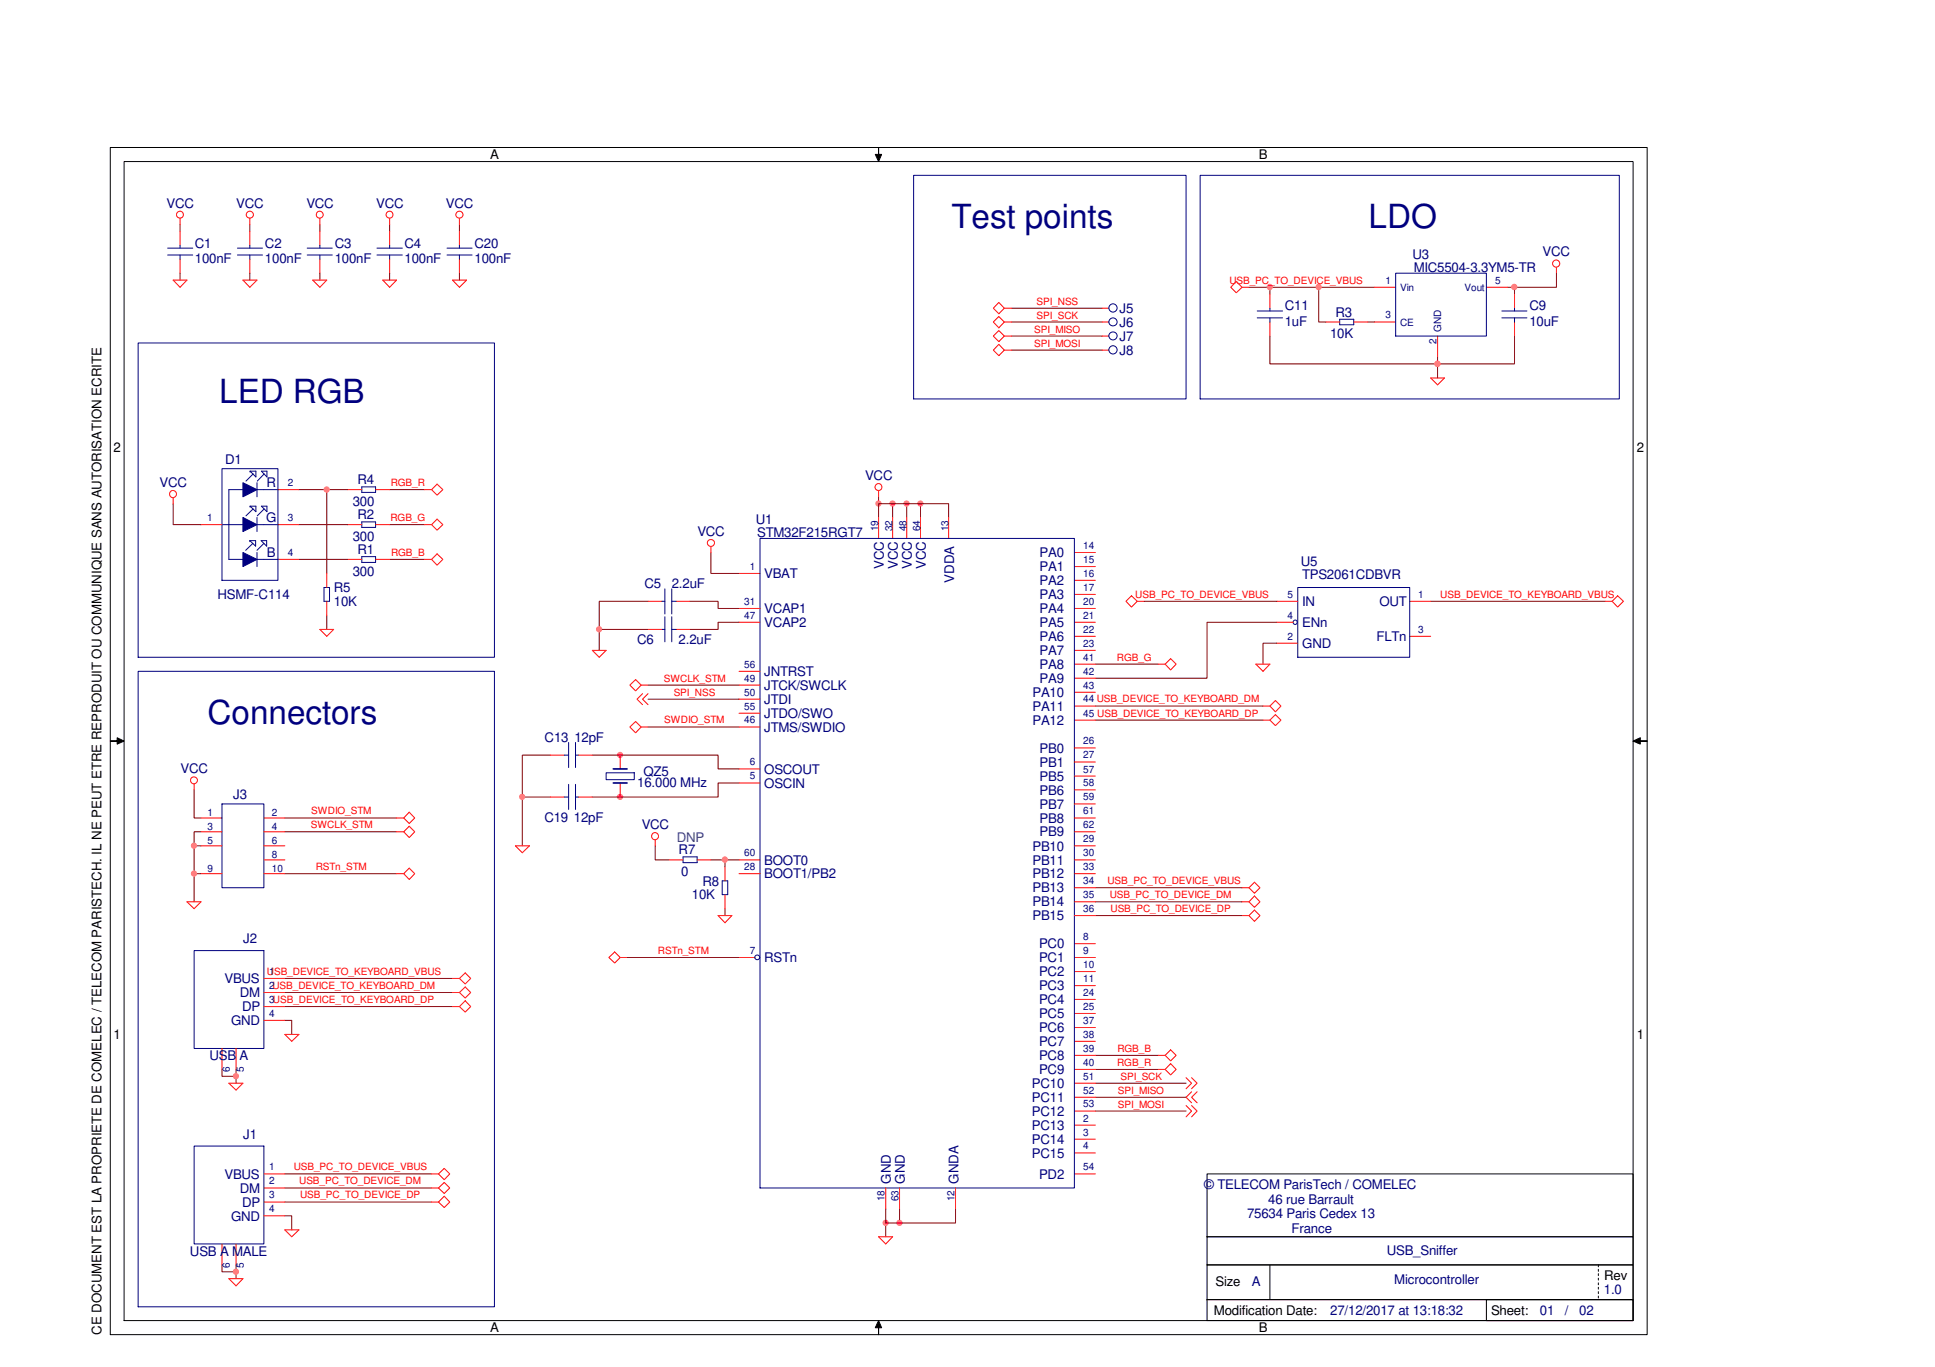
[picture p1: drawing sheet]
<svg xmlns="http://www.w3.org/2000/svg" width="297mm" height="210mm" viewBox="0 0 297 210" stroke-linecap="round" stroke-linejoin="round" font-family="sans-serif">
<path d="M134.9 76.3v1M43.7 125.6h17.2M43.7 186.7h1.1v2.1" fill="none" stroke="#7f0000" stroke-width=".15"/>
<circle cx="134.8" cy="77.3" r=".4" fill="#f0f"/>
<circle cx="134.8" cy="77.3" r=".4" fill="none" stroke="#f0f" stroke-width=".15"/>
<path d="M141.3 77.3v2.2" fill="none" stroke="#7f0000" stroke-width=".15"/>
<circle cx="141.3" cy="77.3" r=".4" fill="#f0f"/>
<circle cx="141.3" cy="77.3" r=".4" fill="none" stroke="#f0f" stroke-width=".15"/>
<path d="M139.2 77.3v2.2" fill="none" stroke="#7f0000" stroke-width=".15"/>
<circle cx="139.2" cy="77.3" r=".41" fill="#f0f"/>
<circle cx="139.2" cy="77.3" r=".41" fill="none" stroke="#f0f" stroke-width=".15"/>
<path d="M137 77.3v2.2" fill="none" stroke="#7f0000" stroke-width=".15"/>
<circle cx="137" cy="77.3" r=".41" fill="#f0f"/>
<circle cx="137" cy="77.3" r=".41" fill="none" stroke="#f0f" stroke-width=".15"/>
<path d="M134.9 79.5v-2.2h10.7v2.2M136 187.8v2.1" fill="none" stroke="#7f0000" stroke-width=".15"/>
<circle cx="135.9" cy="187.8" r=".41" fill="#f0f"/>
<circle cx="135.9" cy="187.8" r=".41" fill="none" stroke="#f0f" stroke-width=".15"/>
<path d="M138.1 185.6v2.2" fill="none" stroke="#7f0000" stroke-width=".15"/>
<circle cx="138.1" cy="187.8" r=".4" fill="#f0f"/>
<circle cx="138.1" cy="187.8" r=".4" fill="none" stroke="#f0f" stroke-width=".15"/>
<g fill="none" stroke="#7f0000" stroke-width=".15">
<path d="M27.6 34.5v1M38.4 34.5v1M49.1 34.5v1M59.8 34.5v1M27.6 42v1M38.4 42v1M49.1 42v1M59.8 42v1M191.7 44.1h19.3M210 49.4h1M238.9 42v2.1h-7.5M109.1 84.8v3.3h4.3"/>
<path d="M99.5 111.6h13.9M99.5 105.2h13.9M29.8 121.3v4.3h1.1M29.8 134.2h1.1M30.9 127.7h-1.1v10.8M43.7 127.7h17.2M43.7 156.7h1.1v2.1M43.7 182.4h22.5M43.7 184.6h22.5M43.7 180.3h22.5M136 185.6v2.2h10.7v-2.2"/>
</g>
<circle cx="29.8" cy="134.1" r=".41" fill="#f0f"/>
<circle cx="29.8" cy="134.1" r=".41" fill="none" stroke="#f0f" stroke-width=".15"/>
<path d="M29.8 129.9h1.1" fill="none" stroke="#7f0000" stroke-width=".15"/>
<circle cx="29.8" cy="129.9" r=".41" fill="#f0f"/>
<circle cx="29.8" cy="129.9" r=".41" fill="none" stroke="#f0f" stroke-width=".15"/>
<path d="M202.4 44.1v5.3h1.1" fill="none" stroke="#7f0000" stroke-width=".15"/>
<circle cx="202.4" cy="44.1" r=".41" fill="#f0f"/>
<circle cx="202.4" cy="44.1" r=".41" fill="none" stroke="#f0f" stroke-width=".15"/>
<path d="M194.9 51.6v4.3h25.8M220.7 54.8v3.2" fill="none" stroke="#7f0000" stroke-width=".15"/>
<circle cx="220.7" cy="55.9" r=".41" fill="#f0f"/>
<circle cx="220.7" cy="55.9" r=".41" fill="none" stroke="#f0f" stroke-width=".15"/>
<path d="M232.5 51.6v4.3h-11.8" fill="none" stroke="#7f0000" stroke-width=".15"/>
<circle cx="220.7" cy="55.9" r=".41" fill="#f0f"/>
<circle cx="220.7" cy="55.9" r=".41" fill="none" stroke="#f0f" stroke-width=".15"/>
<path d="M232.5 44.1v1.1" fill="none" stroke="#7f0000" stroke-width=".15"/>
<circle cx="232.5" cy="44.1" r=".42" fill="#f0f"/>
<circle cx="232.5" cy="44.1" r=".42" fill="none" stroke="#f0f" stroke-width=".15"/>
<path d="M194.9 44.1v1.1" fill="none" stroke="#7f0000" stroke-width=".15"/>
<circle cx="194.9" cy="44.1" r=".41" fill="#f0f"/>
<circle cx="194.9" cy="44.1" r=".41" fill="none" stroke="#f0f" stroke-width=".15"/>
<path d="M70.5 34.5v1M70.5 42v1M34.1 194.2v1.1h2.1M36.2 194.2v2.1" fill="none" stroke="#7f0000" stroke-width=".15"/>
<circle cx="36.2" cy="195.3" r=".41" fill="#f0f"/>
<circle cx="36.2" cy="195.3" r=".41" fill="none" stroke="#f0f" stroke-width=".15"/>
<path d="M34.1 164.2v1.1h2.1M36.2 164.2v2.1" fill="none" stroke="#7f0000" stroke-width=".15"/>
<circle cx="36.2" cy="165.2" r=".41" fill="#f0f"/>
<circle cx="36.2" cy="165.2" r=".41" fill="none" stroke="#f0f" stroke-width=".15"/>
<path d="M92 96.6h7.5M99.5 92.3h-7.5v7.6M105.9 92.3h4.3v1.1h3.2M113.4 95.5h-3.2v1.1h-4.3M168.1 108.4h25.8M168.1 110.6h25.8M168.1 138.5h22.6M43.7 152.4h25.8M43.7 154.6h25.8M43.7 150.2h25.8M168.1 140.6h22.6" fill="none" stroke="#7f0000" stroke-width=".15"/>
<circle cx="92" cy="96.6" r=".4" fill="#f0f"/>
<circle cx="92" cy="96.6" r=".4" fill="none" stroke="#f0f" stroke-width=".15"/>
<path d="M45.9 75.2h7.5M50.2 75.2v12.9M45.9 80.6h7.5M45.9 85.9h7.5" fill="none" stroke="#7f0000" stroke-width=".15"/>
<circle cx="50.1" cy="75.2" r=".4" fill="#f0f"/>
<circle cx="50.1" cy="75.2" r=".4" fill="none" stroke="#f0f" stroke-width=".15"/>
<path d="M26.6 77.3v3.3h4.3M59.8 75.2h5.4M50.2 94.5v2.1M59.8 80.6h5.4M59.8 85.9h5.4M219.6 92.3h26.8M95.2 116h.1" fill="none" stroke="#7f0000" stroke-width=".15"/>
<circle cx="95.2" cy="115.9" r=".4" fill="#f0f"/>
<circle cx="95.2" cy="115.9" r=".4" fill="none" stroke="#f0f" stroke-width=".15"/>
<path d="M84.5 116h-4.3v13.9M80.2 122.4h4.3" fill="none" stroke="#7f0000" stroke-width=".15"/>
<circle cx="80.2" cy="122.4" r=".4" fill="#f0f"/>
<circle cx="80.2" cy="122.4" r=".4" fill="none" stroke="#f0f" stroke-width=".15"/>
<path d="M95.2 122.4h.1" fill="none" stroke="#7f0000" stroke-width=".15"/>
<circle cx="95.2" cy="122.4" r=".4" fill="#f0f"/>
<circle cx="95.2" cy="122.4" r=".4" fill="none" stroke="#f0f" stroke-width=".15"/>
<g fill="none" stroke="#7f0000" stroke-width=".15">
<path d="M155.3 47.3h13.9M155.3 49.4h13.9M155.3 53.8h13.9M155.3 51.6h13.9M175.6 92.3h20.4M196 98.8h-2.1v3.2M196 95.5h-10.7v8.6h-17.2M90.9 116h19.3v2.1h3.2M99.5 107.4h13.9M168.1 102h9.7M43.7 134.2h17.2M109.1 132h4.3"/>
<path d="M111.3 132v1.1M113.4 120.2h-3.2v2.2h-19.3M96.3 147h17.1M168.1 170.6h14M168.1 168.5h14M168.1 166.3h14M168.1 162.1h9.7M168.1 164.2h9.7"/>
</g>
<circle cx="111.3" cy="132" r=".41" fill="#f0f"/>
<circle cx="111.3" cy="132" r=".41" fill="none" stroke="#f0f" stroke-width=".15"/>
<path d="M100.6 129.9v2.1h2.1M111.3 139.5v1.1M168.1 136.3h22.6" fill="none" stroke="#7f0000" stroke-width=".15"/>
<g fill="#000">
<path d="M134.9 22.6v1.1h.4l-.4 1.1-.5-1.1h.5z" fill-rule="evenodd"/>
<path d="M16.9 113.8h1.1v-.5l1 .5-1 .5v-.5z" fill-rule="evenodd"/>
<path d="M250.7 113.8l1.1-.5v.5h1.1h-1.1v.5z" fill-rule="evenodd"/>
<path d="M134.9 202.8l.4 1.1h-.4v1v-1h-.5z" fill-rule="evenodd"/>
</g>
<g fill="none" stroke="#000" stroke-width=".15">
<path d="M16.9 22.6h236v182.3h-236zM19 24.8h231.7v178h-231.7zM134.9 22.6v1.1h.4l-.4 1.1-.5-1.1h.5zM16.9 113.8h1.1v-.5l1 .5-1 .5v-.5zM250.7 113.8l1.1-.5v.5h1.1h-1.1v.5zM185.3 199.6h65.4v3.2h-65.4zM185.3 180.3h65.4v9.6h-65.4zM185.3 189.9h65.4v4.3h-65.4zM185.3 194.2h65.4v5.4h-65.4zM194.9 194.2v5.4M228.2 199.6h22.5v3.2h-22.5zM245.4 194.2v.3"/>
<path d="M245.4 194.9v.3M245.4 195.6v.3M245.4 196.3v.3M245.4 197v.3M245.4 197.7v.3M245.4 198.3v.3M245.4 199v.3M134.9 202.8l.4 1.1h-.4v1v-1h-.5z"/>
</g>
<g fill="none" stroke="#00007f" stroke-width=".15">
<path d="M25.7 38.1h3.9M25.7 39.2h3.9M27.6 37.7v.4M27.6 39.2v.6M36.4 38.1h3.9M36.4 39.2h3.9M38.4 37.7v.4M38.4 39.2v.6M47.2 38.1h3.8M47.2 39.2h3.8M49.1 37.7v.4M49.1 39.2v.6"/>
<path d="M57.9 38.1h3.9M57.9 39.2h3.9M59.8 37.7v.4M59.8 39.2v.6M193 47.8h3.9M193 48.8h3.9M194.9 47.3v.5M194.9 48.8v.6M205.7 49h2.1v.9h-2.1zM214.2 42h14v9.6h-14zM230.5 47.8h3.9M230.5 48.8h3.9"/>
<path d="M232.5 47.3v.5M232.5 48.8v.6M38.4 77.7h.1M38.4 77.7h.9v.9zM38.9 78.1l-1.1 1.1M40.1 77.7h.9v.9zM40.6 78.1l-1.1 1.1M35.1 85.9h2.2M35.1 80.6h2.2M38.4 83h.1M38.4 83h.8v.9zM38.8 83.4l-1.1 1.1"/>
<path d="M39.5 85.9h3.2M39.5 80.6h3.2M40.1 83h.8v.9zM40.5 83.4l-1 1.1M101.6 96.6h.5M101.6 92.3h.5M102.1 90.4v3.9M102.1 94.7v3.9M103.1 90.4v3.9M103.1 94.7v3.9M103.1 96.6h.7M103.1 92.3h.7"/>
<path d="M116.7 82.7h48.2v99.7h-48.2zM34.1 123.4h6.4v12.9h-6.4zM29.8 146h10.7v15h-10.7zM29.8 176h10.7v15h-10.7z"/>
<circle cx="116.3" cy="147" r=".37"/>
</g>
<g fill="none" stroke="#f00" stroke-width=".15">
<path d="M27.6 33.5v1M27.6 35.5v2.2M27.6 39.8v2.2M38.4 33.5v1M38.4 35.5v2.2M38.4 39.8v2.2M49.1 33.5v1M49.1 35.5v2.2M49.1 39.8v2.2M59.8 33.5v1M59.8 35.5v2.2M59.8 39.8v2.2"/>
<path d="M70.5 33.5v1M26.6 43h2.1l-1.1 1.1zM37.3 43h2.2l-1.1 1.1zM48 43h2.2l-1.1 1.1zM58.8 43h2.1l-1.1 1.1zM69.5 43h2.1l-1.1 1.1zM189.8 43.2l.9 .9-.9 .9-.9-.9zM190.7 44.1h1M194.9 45.2v2.1M194.9 49.4v2.2M203.5 49.4h2.2M207.8 49.4h2.2"/>
<path d="M211 44.1h3.2M211 49.4h3.2M219.6 58h2.1l-1 1.1zM220.7 51.6v3.2M228.2 44.1h3.2M232.5 45.2v2.1M232.5 49.4v2.2M238.9 41.1v.9M134.9 75.4v.9M134.9 79.5v3.2M137 79.5v3.2M139.2 79.5v3.2"/>
<path d="M141.3 79.5v3.2M145.6 79.5v3.2M42.7 80.6h3.2M42.7 85.9h3.2M90.9 99.9h2.1l-1 1zM99.5 96.6h2.1M99.5 92.3h2.1M103.8 96.6h2.1M103.8 92.3h2.1M109.1 83.9v.9M113.4 93.4h3.3M113.4 95.5h3.3"/>
<path d="M113.4 88.1h3.3M164.9 84.8h3.2M164.9 87h3.2M164.9 89.1h3.2M164.9 91.3h3.2M164.9 93.4h3.2M164.9 95.5h3.2M164.9 97.7h3.2M164.9 99.9h3.2M96.7 111.6l.9-.8 .8 .8-.8 .9zM96.7 105.2l.9-.8 .8 .8-.8 .9zM98.4 105.2h1.1"/>
<path d="M98.4 111.6h1.1M113.4 103.1h3.3M113.4 105.2h3.3M113.4 107.4h3.3M113.4 109.5h3.3M113.4 111.6h3.3M113.4 118.1h3.3M164.9 102h3.2M164.9 104.1h3.2M164.9 106.3h3.2M164.9 108.4h3.2M164.9 110.6h3.2"/>
<path d="M164.9 114.9h3.2M164.9 117h3.2M164.9 119.2h3.2M193.9 108.4h1M193.9 110.6h1M194.9 108.4l.9-.8 .8 .8-.8 .9zM194.9 110.6l.9-.9 .8 .9-.8 .8zM28.7 138.5h2.2l-1.1 1zM29.8 120.4v.9M30.9 125.6h3.2M30.9 127.7h3.2M30.9 134.2h3.2"/>
<path d="M30.9 129.9h3.2M40.5 125.6h3.2M40.5 127.7h3.2M40.5 132h3.2M40.5 134.2h3.2M40.5 129.9h3.2M60.9 125.6h1.1M60.9 127.7h1.1M62.8 124.7l.9 .9-.9 .8-.8-.8zM62.8 126.9l.9 .8-.9 .9-.8-.9zM113.4 132h3.3M113.4 134.2h3.3"/>
<path d="M113.4 120.2h3.3M164.9 125.6h3.2M164.9 127.7h3.2M164.9 132h3.2M164.9 134.2h3.2M164.9 121.3h3.2M164.9 123.4h3.2M164.9 129.9h3.2M164.9 136.3h3.2M164.9 138.5h3.2M190.7 138.5h1M192.6 137.6l.8 .9-.8 .8-.9-.8z"/>
<path d="M40.5 150.2h3.2M40.5 152.4h3.2M40.5 154.6h3.2M40.5 156.7h3.2M43.7 158.8h2.2l-1.1 1.1zM69.5 150.2h1M69.5 152.4h1M69.5 154.6h1M70.5 152.4l.9-.8 .9 .8-.9 .8zM70.5 154.6l.9-.9 .9 .9-.9 .8zM70.5 150.2l.9-.8 .9 .8-.9 .9zM113.4 147h2.5"/>
<path d="M164.9 144.9h3.2M164.9 147h3.2M164.9 149.2h3.2M164.9 151.3h3.2M164.9 153.5h3.2M164.9 155.6h3.2M164.9 157.8h3.2M164.9 159.9h3.2M164.9 140.6h3.2M190.7 140.6h1M191.7 140.6l.9-.9 .8 .9-.8 .9zM34.1 161v3.2"/>
<path d="M35.1 166.3h2.2l-1.1 1.1zM36.2 161v3.2M164.9 162.1h3.2M164.9 164.2h3.2M164.9 166.3h3.2M164.9 168.5h3.2M164.9 170.6h3.2M164.9 172.8h3.2M164.9 174.9h3.2M164.9 177h3.2M34.1 191v3.2M35.1 196.3h2.2l-1.1 1.1z"/>
<path d="M36.2 191v3.2M40.5 180.3h3.2M40.5 182.4h3.2M40.5 184.6h3.2M40.5 186.7h3.2M43.7 188.8h2.2l-1.1 1.1zM66.2 180.3h1.1M66.2 182.4h1.1M66.2 184.6h1.1M67.3 182.4l.9-.8 .8 .8-.8 .9zM67.3 184.6l.9-.9 .8 .9-.8 .8zM67.3 180.3l.9-.9 .8 .9-.8 .8z"/>
<path d="M134.9 189.9h2.1l-1 1.1zM136 182.4v3.2M138.1 182.4v3.2M146.7 182.4v3.2M164.9 180.3h3.2"/>
<circle cx="27.6" cy="33" r=".53"/>
<circle cx="38.4" cy="33" r=".54"/>
<circle cx="49.1" cy="33" r=".54"/>
<circle cx="59.8" cy="33" r=".53"/>
<circle cx="70.5" cy="33" r=".54"/>
<circle cx="238.9" cy="40.5" r=".55"/>
<circle cx="134.9" cy="74.8" r=".53"/>
<circle cx="109.1" cy="83.4" r=".54"/>
<circle cx="29.8" cy="119.8" r=".54"/>
</g>
<path d="M37.3 79.5l2.2 1.1-2.2 1z" fill="#00007f"/>
<path d="M37.3 79.5l2.2 1.1-2.2 1zM39.5 79.5v2.1" fill="none" stroke="#00007f" stroke-width=".15"/>
<path d="M37.3 84.8l2.2 1.1-2.2 1.1z" fill="#00007f"/>
<path d="M35.1 75.2h2.2M38.4 72.3h.1M38.4 72.3h.9v.9zM38.9 72.8l-1.1 1.1M39.5 75.2h3.2M40.1 72.3h.9v.9zM40.6 72.8l-1.1 1.1M37.3 84.8l2.2 1.1-2.2 1.1zM39.5 84.8v2.2" fill="none" stroke="#00007f" stroke-width=".15"/>
<path d="M42.7 75.2h3.2" fill="none" stroke="#f00" stroke-width=".15"/>
<path d="M37.3 74.1l2.2 1.1-2.2 1.1z" fill="#00007f"/>
<g fill="none" stroke="#00007f" stroke-width=".15">
<path d="M68.6 38.1h3.9M68.6 39.2h3.9M70.5 37.7v.4M70.5 39.2v.6M140.2 26.9h41.9v34.4h-41.9zM184.2 26.9h64.4v34.4h-64.4zM21.2 52.7h54.7v48.2h-54.7zM34.1 72h8.6v17.1h-8.6zM35.1 75.2v10.7M37.3 74.1l2.2 1.1-2.2 1.1zM39.5 74.1v2.2M55.5 74.8h2.2v.8h-2.2z"/>
<path d="M34.1 80.6h1M49.7 90.2h.9v2.1h-.9zM55.5 85.5h2.2v.9h-2.2zM55.5 80.1h2.2v.9h-2.2zM199.2 90.2h17.2v10.7h-17.2zM21.2 103.1h54.7v97.6h-54.7zM86.6 116h.7M87.3 114v3.9M88.3 114v3.9M88.3 116h.5M93 118.7h4.4v1h-4.4zM86.6 122.4h.7"/>
<path d="M87.3 120.4v3.9M88.3 120.4v3.9M88.3 122.4h.5M104.9 131.6h2.1v.9h-2.1zM110.9 135.3h.8v2.1h-.8z"/>
<circle cx="170.9" cy="53.7" r=".63"/>
<circle cx="170.9" cy="47.3" r=".63"/>
<circle cx="170.9" cy="49.4" r=".63"/>
<circle cx="170.9" cy="51.6" r=".62"/>
<circle cx="198.8" cy="95.5" r=".33"/>
</g>
<g fill="none" stroke="#f00" stroke-width=".15">
<path d="M70.5 35.5v2.2M70.5 39.8v2.2M152.5 49.4l.8-.8 .9 .8-.9 .9zM152.5 51.6l.8-.8 .9 .8-.9 .9zM153.3 46.4l.9 .9-.9 .9-.8-.9zM153.3 52.9l.9 .9-.9 .8-.8-.8zM154.2 49.4h1.1M154.2 47.3h1.1M154.2 51.6h1.1M154.2 53.8h1.1M169.2 49.4h1M169.2 47.3h1"/>
<path d="M169.2 51.6h1M169.2 53.8h1M26.6 76.5v.8M53.4 75.2h2.1M57.7 75.2h2.1M65.2 75.2h1M67.1 74.3l.9 .9-.9 .8-.9-.8zM67.1 79.7l.9 .9-.9 .8-.9-.8zM30.9 80.6h3.2M49.1 96.6h2.1l-1 1.1zM50.2 88.1v2.1M50.2 92.3v2.2"/>
<path d="M53.4 80.6h2.1M53.4 85.9h2.1M57.7 80.6h2.1M57.7 85.9h2.1M65.2 80.6h1M65.2 85.9h1M67.1 85l.9 .9-.9 .9-.9-.9zM173.7 91.5l.9 .8-.9 .9-.9-.9zM174.6 92.3h1M196 92.3h3.2M196 98.8h3.2M196 95.5h2.5"/>
<path d="M216.4 92.3h3.2M216.4 97.7h3.2M246.4 92.3h1.1M247.5 92.3l.8-.8 .9 .8-.9 .9zM84.5 116h2.1M88.8 116h2.1M95.2 116v2.1M98.6 106.5l-.8 .9 .8 .8M99.5 106.5l-.9 .9 .9 .8M177.8 102h1.1M178.9 102l.8-.9 .8 .9-.8 .9zM192.8 102h2.1l-1 1.1z"/>
<path d="M60.9 134.2h1.1M62 134.2l.8-.9 .9 .9-.9 .8zM79.1 129.9h2.2l-1.1 1zM84.5 122.4h2.1M88.8 122.4h2.1M95.2 120.2v2.2M100.6 129v.9M102.7 132h2.2M107 132h2.1M111.3 133.1v2.2M111.3 137.4v2.1M190.7 136.3h1"/>
<path d="M191.7 136.3l.9-.8 .8 .8-.8 .9zM93.5 147l.9-.8 .8 .8-.8 .9zM95.2 147h1.1M110.2 140.6h2.1l-1 1.1zM177.8 162.1h1.1M177.8 164.2h1.1M178.9 162.1l.8-.9 .8 .9-.8 .8zM179.7 163.3l.8 .9-.8 .9-.8-.9zM182.1 169.8l.8 .8-.8 .9M182.1 165.5l.8 .8-.8 .9M182.9 169.8l.9 .8-.9 .9M182.9 167.6l-.8 .9 .8 .8"/>
<path d="M182.9 165.5l.9 .8-.9 .9M183.8 167.6l-.9 .9 .9 .8"/>
<circle cx="26.5" cy="75.9" r=".54"/>
<circle cx="100.5" cy="128.4" r=".54"/>
</g>
<path d="M94.1 118.1h2.2M94.1 120.2h2.2" fill="none" stroke="#00007f" stroke-width=".26"/>
<g font-size="5.1" fill="#00007f">
<text x="146" y="35">Test points</text>
<text x="210.1" y="35">LDO</text>
<text x="33.7" y="61.8">LED RGB</text>
<text x="31.9" y="111.1">Connectors</text>
</g>
<g font-size="2">
<text x="75.3" y="24.5">A</text>
<text x="193.2" y="24.5">B</text>
<text x="17.4" y="69.5">2</text>
<text x="251.2" y="69.5">2</text>
<text x="17.4" y="159.6">1</text>
<text x="251.2" y="159.6">1</text>
<text x="186.6" y="197.4">Size</text>
<text x="246.2" y="196.5">Rev</text>
<text x="186.3" y="202">Modification Date:</text>
<text x="228.9" y="201.9">Sheet:</text>
<text x="15.6" y="205" transform="rotate(-90 15.6 205)">CE DOCUMENT EST LA PROPRIETE DE COMELEC / TELECOM PARISTECH. IL NE PEUT ETRE REPRODUIT OU COMMUNIQUE SANS AUTORISATION ECRITE</text>
<text x="75.3" y="204.6">A</text>
<text x="193.2" y="204.6">B</text>
</g>
<g font-size="2" fill="#00007f">
<text x="25.6" y="31.9">VCC</text>
<text x="36.3" y="31.9">VCC</text>
<text x="47" y="31.9">VCC</text>
<text x="57.7" y="31.9">VCC</text>
<text x="68.4" y="31.9">VCC</text>
<text x="29.9" y="40.3">100nF</text>
<text x="29.9" y="38">C1</text>
<text x="40.7" y="40.3">100nF</text>
<text x="40.7" y="38">C2</text>
<text x="51.4" y="40.3">100nF</text>
<text x="51.4" y="38">C3</text>
<text x="62.1" y="40.3">100nF</text>
<text x="62.1" y="38">C4</text>
<text x="72.9" y="38">C20</text>
<text x="72.9" y="40.3">100nF</text>
<text x="216.8" y="39.7">U3</text>
<text x="217" y="41.7">MIC5504-3.3YM5-TR</text>
<text x="236.8" y="39.4">VCC</text>
<text x="197.2" y="47.7">C11</text>
<text x="234.8" y="47.7">C9</text>
<text x="171.9" y="50.2">J6</text>
<text x="171.9" y="48">J5</text>
<text x="171.9" y="52.3">J7</text>
<text x="197.2" y="50">1uF</text>
<text x="204.2" y="51.9">10K</text>
<text x="205" y="48.6">R3</text>
<text x="234.8" y="50">10uF</text>
<text x="171.9" y="54.5">J8</text>
<text x="34.5" y="71.2">D1</text>
<text x="24.5" y="74.8">VCC</text>
<text x="40.9" y="74.8">R</text>
<text x="54.1" y="77.7">300</text>
<text x="54.9" y="74.3">R4</text>
<text x="132.8" y="73.7">VCC</text>
<text x="40.8" y="80.2">G</text>
<text x="54.1" y="83.1">300</text>
<text x="54.9" y="79.7">R2</text>
<text x="107.1" y="82.3">VCC</text>
<text x="116" y="80.5">U1</text>
<text x="116.2" y="82.5">STM32F215RGT7</text>
<text x="41" y="85.6">B</text>
<text x="54.1" y="88.4">300</text>
<text x="54.9" y="85">R1</text>
<text x="117.3" y="88.8">VBAT</text>
<text x="135.7" y="87.4" transform="rotate(-90 135.7 87.4)">VCC</text>
<text x="137.8" y="87.4" transform="rotate(-90 137.8 87.4)">VCC</text>
<text x="140" y="87.4" transform="rotate(-90 140 87.4)">VCC</text>
<text x="142.1" y="87.4" transform="rotate(-90 142.1 87.4)">VCC</text>
<text x="146.5" y="89.5" transform="rotate(-90 146.5 89.5)">VDDA</text>
<text x="159.6" y="85.6">PA0</text>
<text x="159.6" y="87.7">PA1</text>
<text x="159.6" y="89.9">PA2</text>
<text x="199.7" y="86.9">U5</text>
<text x="199.9" y="88.9">TPS2061CDBVR</text>
<text x="33.4" y="92">HSMF-C114</text>
<text x="51.3" y="93.1">10K</text>
<text x="51.3" y="90.9">R5</text>
<text x="98.9" y="90.3">C5</text>
<text x="103.1" y="90.3">2.2uF</text>
<text x="117.3" y="94.1">VCAP1</text>
<text x="159.6" y="92">PA3</text>
<text x="159.6" y="94.1">PA4</text>
<text x="199.9" y="93.1">IN</text>
<text x="211.7" y="93.1">OUT</text>
<text x="97.8" y="98.9">C6</text>
<text x="104.2" y="98.9">2.2uF</text>
<text x="117.3" y="96.3">VCAP2</text>
<text x="159.6" y="96.3">PA5</text>
<text x="159.6" y="98.4">PA6</text>
<text x="159.6" y="100.6">PA7</text>
<text x="199.9" y="96.3">ENn</text>
<text x="199.9" y="99.5">GND</text>
<text x="211.3" y="98.4">FLTn</text>
<text x="117.3" y="106">JTCK/SWCLK</text>
<text x="117.3" y="103.8">JNTRST</text>
<text x="158.5" y="107">PA10</text>
<text x="159.6" y="102.7">PA8</text>
<text x="159.6" y="104.9">PA9</text>
<text x="117.3" y="112.4">JTMS/SWDIO</text>
<text x="117.3" y="110.2">JTDO/SWO</text>
<text x="117.3" y="108.1">JTDI</text>
<text x="158.5" y="109.2">PA11</text>
<text x="158.5" y="111.3">PA12</text>
<text x="27.7" y="118.7">VCC</text>
<text x="83.6" y="114">C13</text>
<text x="88.2" y="114">12pF</text>
<text x="98.8" y="119.2">QZ5</text>
<text x="117.3" y="118.8">OSCOUT</text>
<text x="159.6" y="119.9">PB5</text>
<text x="159.6" y="115.6">PB0</text>
<text x="159.6" y="117.7">PB1</text>
<text x="35.8" y="122.7">J3</text>
<text x="97.8" y="120.8">16.000 MHz</text>
<text x="117.3" y="120.9">OSCIN</text>
<text x="159.6" y="124.2">PB7</text>
<text x="159.6" y="122">PB6</text>
<text x="83.6" y="126.3">C19</text>
<text x="88.1" y="126.3">12pF</text>
<text x="98.5" y="127.3">VCC</text>
<text x="104.2" y="131.2">R7</text>
<text x="158.5" y="130.6">PB10</text>
<text x="159.6" y="128.4">PB9</text>
<text x="159.6" y="126.3">PB8</text>
<text x="104.6" y="134.5">0</text>
<text x="107.8" y="136">R8</text>
<text x="117.3" y="132.8">BOOT0</text>
<text x="117.3" y="134.9">BOOT1/PB2</text>
<text x="158.5" y="134.9">PB12</text>
<text x="158.5" y="132.8">PB11</text>
<text x="158.5" y="137">PB13</text>
<text x="106.2" y="138.1">10K</text>
<text x="158.5" y="139.2">PB14</text>
<text x="158.5" y="141.3">PB15</text>
<text x="37.3" y="144.8">J2</text>
<text x="117.3" y="147.7">RSTn</text>
<text x="159.5" y="149.9">PC2</text>
<text x="159.5" y="147.7">PC1</text>
<text x="159.5" y="145.6">PC0</text>
<text x="34.5" y="151">VBUS</text>
<text x="36.8" y="153.1">DM</text>
<text x="37.2" y="155.3">DP</text>
<text x="159.5" y="152.1">PC3</text>
<text x="159.5" y="154.2">PC4</text>
<text x="35.5" y="157.4">GND</text>
<text x="159.5" y="158.5">PC6</text>
<text x="159.5" y="160.6">PC7</text>
<text x="159.5" y="156.3">PC5</text>
<text x="32.2" y="162.8">USB A</text>
<text x="158.4" y="167">PC10</text>
<text x="159.5" y="164.9">PC9</text>
<text x="159.5" y="162.8">PC8</text>
<text x="158.4" y="173.5">PC13</text>
<text x="158.4" y="171.4">PC12</text>
<text x="158.4" y="169.2">PC11</text>
<text x="37.3" y="174.8">J1</text>
<text x="158.4" y="175.6">PC14</text>
<text x="158.4" y="177.8">PC15</text>
<text x="34.5" y="181">VBUS</text>
<text x="36.8" y="183.1">DM</text>
<text x="37.2" y="185.3">DP</text>
<text x="136.8" y="181.7" transform="rotate(-90 136.8 181.7)">GND</text>
<text x="138.9" y="181.7" transform="rotate(-90 138.9 181.7)">GND</text>
<text x="147.1" y="181.7" transform="rotate(-90 147.1 181.7)">GNDA</text>
<text x="159.5" y="181">PD2</text>
<text x="184.9" y="182.5">© TELECOM ParisTech / COMELEC</text>
<text x="194.7" y="184.8">46 rue Barrault</text>
<text x="35.5" y="187.5">GND</text>
<text x="191.4" y="187.1">75634 Paris Cedex 13</text>
<text x="198.2" y="189.4">France</text>
<text x="29.2" y="192.8">USB A MALE</text>
<text x="192.2" y="197.4">A</text>
<text x="212.9" y="192.7">USB_Sniffer</text>
<text x="214" y="197.2">Microcontroller</text>
<text x="204.2" y="202">27/12/2017 at 13:18:32</text>
<text x="236.4" y="201.9">01</text>
<text x="240.2" y="201.9">/</text>
<text x="242.4" y="201.9">02</text>
<text x="246.2" y="198.7">1.0</text>
</g>
<text font-size="2" fill="#007f7f" x="103.9" y="129.3">DNP</text>
<g font-size="1.5" fill="#f00">
<text x="159.1" y="46.8">SPI_NSS</text>
<text x="188.7" y="43.6">USB_PC_TO_DEVICE_VBUS</text>
<text x="158.7" y="51.1">SPI_MISO</text>
<text x="158.7" y="53.2">SPI_MOSI</text>
<text x="159.1" y="48.9">SPI_SCK</text>
<text x="60" y="74.6">RGB_R</text>
<text x="59.9" y="80">RGB_G</text>
<text x="60" y="85.3">RGB_B</text>
<text x="174.3" y="91.8">USB_PC_TO_DEVICE_VBUS</text>
<text x="221.1" y="91.8">USB_DEVICE_TO_KEYBOARD_VBUS</text>
<text x="171.4" y="101.5">RGB_G</text>
<text x="101.9" y="104.6">SWCLK_STM</text>
<text x="103.4" y="106.8">SPI_NSS</text>
<text x="102" y="111.1">SWDIO_STM</text>
<text x="47.8" y="125.1">SWDIO_STM</text>
<text x="47.7" y="127.2">SWCLK_STM</text>
<text x="48.5" y="133.6">RSTn_STM</text>
<text x="170" y="135.8">USB_PC_TO_DEVICE_VBUS</text>
<text x="170.3" y="137.9">USB_PC_TO_DEVICE_DM</text>
<text x="170.5" y="140">USB_PC_TO_DEVICE_DP</text>
<text x="41" y="149.7">USB_DEVICE_TO_KEYBOARD_VBUS</text>
<text x="101" y="146.5">RSTn_STM</text>
<text x="171.5" y="161.5">RGB_B</text>
<text x="171.5" y="163.7">RGB_R</text>
<text x="171.6" y="168">SPI_MISO</text>
<text x="172" y="165.8">SPI_SCK</text>
<text x="171.6" y="170.1">SPI_MOSI</text>
<text x="45.1" y="179.7">USB_PC_TO_DEVICE_VBUS</text>
<text x="45.9" y="181.9">USB_PC_TO_DEVICE_DM</text>
<text x="46.1" y="184">USB_PC_TO_DEVICE_DP</text>
</g>
<g font-size="1.5" fill="#00007f">
<text x="212.7" y="43.6">1</text>
<text x="214.9" y="44.7">Vin</text>
<text x="224.8" y="44.7">Vout</text>
<text x="229.5" y="43.6">5</text>
<text x="212.7" y="48.9">3</text>
<text x="214.9" y="50">CE</text>
<text x="220.5" y="52.8" transform="rotate(-90 220.5 52.8)">2</text>
<text x="221.2" y="50.9" transform="rotate(-90 221.2 50.9)">GND</text>
<text x="44.2" y="74.7">2</text>
<text x="31.8" y="80.1">1</text>
<text x="44.2" y="80.1">3</text>
<text x="134.8" y="81.6" transform="rotate(-90 134.8 81.6)">19</text>
<text x="137" y="81.6" transform="rotate(-90 137 81.6)">32</text>
<text x="139.1" y="81.6" transform="rotate(-90 139.1 81.6)">48</text>
<text x="141.3" y="81.6" transform="rotate(-90 141.3 81.6)">64</text>
<text x="145.6" y="81.6" transform="rotate(-90 145.6 81.6)">13</text>
<text x="44.2" y="85.4">4</text>
<text x="115.1" y="87.5">1</text>
<text x="166.3" y="88.6">16</text>
<text x="166.3" y="86.4">15</text>
<text x="166.3" y="84.3">14</text>
<text x="114.3" y="95">47</text>
<text x="114.3" y="92.9">31</text>
<text x="166.3" y="95">21</text>
<text x="166.3" y="92.9">20</text>
<text x="166.3" y="90.7">17</text>
<text x="197.7" y="95">4</text>
<text x="197.7" y="91.8">5</text>
<text x="217.7" y="91.8">1</text>
<text x="166.3" y="101.4">41</text>
<text x="166.3" y="99.3">23</text>
<text x="166.3" y="97.2">22</text>
<text x="197.7" y="98.2">2</text>
<text x="217.7" y="97.2">3</text>
<text x="114.3" y="106.8">50</text>
<text x="114.3" y="104.6">49</text>
<text x="114.3" y="102.5">56</text>
<text x="166.3" y="107.9">44 USB_DEVICE_TO_KEYBOARD_DM</text>
<text x="166.3" y="105.7">43</text>
<text x="166.3" y="103.6">42</text>
<text x="114.3" y="111.1">46</text>
<text x="114.3" y="109">55</text>
<text x="166.3" y="110">45 USB_DEVICE_TO_KEYBOARD_DP</text>
<text x="115.1" y="117.5">6</text>
<text x="115.1" y="119.7">5</text>
<text x="166.3" y="118.6">57</text>
<text x="166.3" y="116.5">27</text>
<text x="166.3" y="114.3">26</text>
<text x="31.9" y="125.3">1</text>
<text x="41.7" y="125.3">2</text>
<text x="166.3" y="125.1">61</text>
<text x="166.3" y="122.9">59</text>
<text x="166.3" y="120.7">58</text>
<text x="31.9" y="129.6">5</text>
<text x="31.9" y="127.4">3</text>
<text x="41.7" y="131.7">8</text>
<text x="41.7" y="129.6">6</text>
<text x="41.7" y="127.4">4</text>
<text x="114.3" y="131.5">60</text>
<text x="166.3" y="131.5">30</text>
<text x="166.3" y="129.3">29</text>
<text x="166.3" y="127.2">62</text>
<text x="31.9" y="133.9">9</text>
<text x="41.7" y="133.9">10</text>
<text x="114.3" y="133.6">28</text>
<text x="166.3" y="137.9">35</text>
<text x="166.3" y="135.8">34</text>
<text x="166.3" y="133.6">33</text>
<text x="166.3" y="140">36</text>
<text x="41.3" y="149.7">1</text>
<text x="115.1" y="146.5">7</text>
<text x="166.3" y="148.6">10</text>
<text x="166.3" y="146.5">9</text>
<text x="166.3" y="144.3">8</text>
<text x="41.3" y="154">3USB_DEVICE_TO_KEYBOARD_DP</text>
<text x="41.3" y="151.8">2USB_DEVICE_TO_KEYBOARD_DM</text>
<text x="166.3" y="155.1">25</text>
<text x="166.3" y="152.9">24</text>
<text x="166.3" y="150.7">11</text>
<text x="41.3" y="156.1">4</text>
<text x="166.3" y="161.5">39</text>
<text x="166.3" y="159.3">38</text>
<text x="166.3" y="157.2">37</text>
<text x="35.3" y="164.6" transform="rotate(-90 35.3 164.6)">6</text>
<text x="37.4" y="164.6" transform="rotate(-90 37.4 164.6)">5</text>
<text x="166.3" y="167.9">52</text>
<text x="166.3" y="165.8">51</text>
<text x="166.3" y="163.6">40</text>
<text x="166.3" y="172.2">2</text>
<text x="166.3" y="170.1">53</text>
<text x="41.3" y="179.7">1</text>
<text x="166.3" y="179.7">54</text>
<text x="166.3" y="176.5">4</text>
<text x="166.3" y="174.4">3</text>
<text x="41.3" y="184">3</text>
<text x="41.3" y="181.9">2</text>
<text x="135.8" y="184.5" transform="rotate(-90 135.8 184.5)">18</text>
<text x="137.9" y="184.5" transform="rotate(-90 137.9 184.5)">63</text>
<text x="146.5" y="184.5" transform="rotate(-90 146.5 184.5)">12</text>
<text x="41.3" y="186.1">4</text>
<text x="35.3" y="194.6" transform="rotate(-90 35.3 194.6)">6</text>
<text x="37.4" y="194.6" transform="rotate(-90 37.4 194.6)">5</text>
</g>
</svg>
